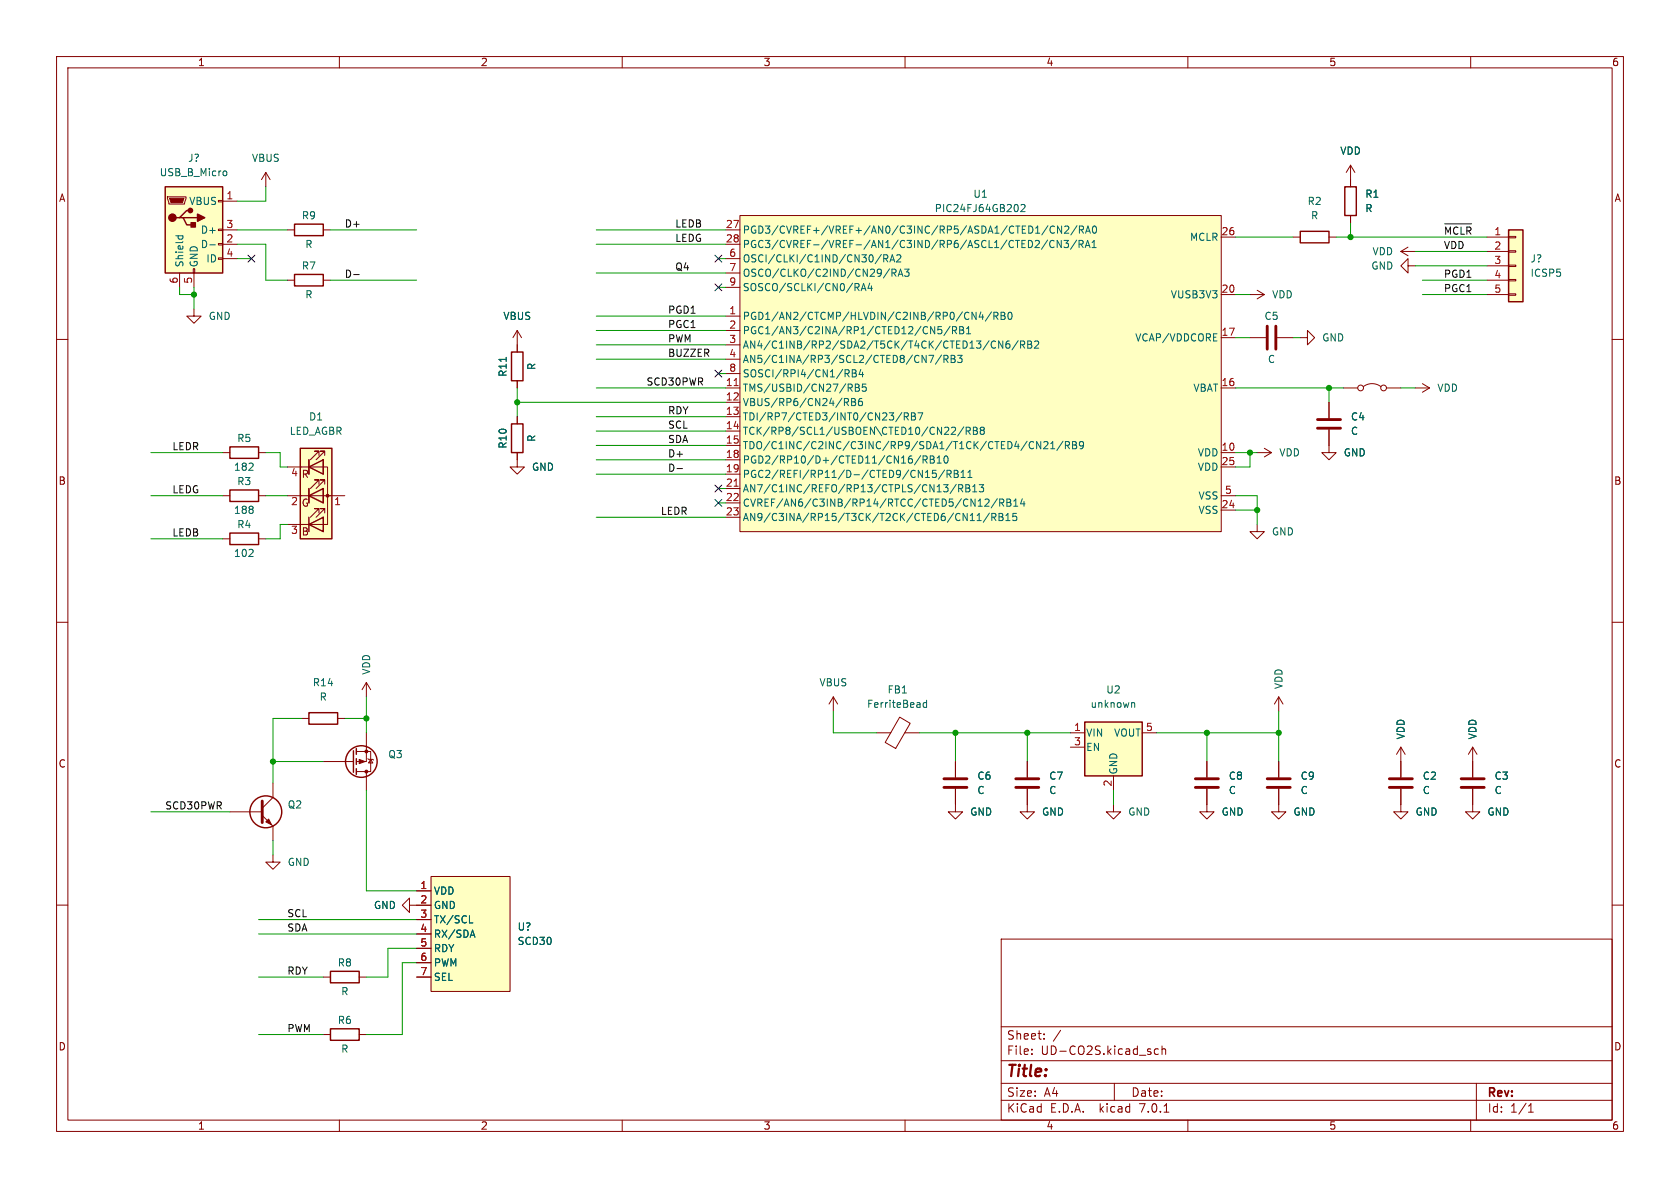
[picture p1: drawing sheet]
<svg xmlns="http://www.w3.org/2000/svg" width="297mm" height="210mm" viewBox="0 0 297 210" stroke-linecap="round" stroke-linejoin="round" font-family="sans-serif">
<g fill="none" stroke="#840000" stroke-width=".18">
<path d="M10 10h277v190h-277zM12 12h273v186h-273zM60 10v2M110 10v2M160 10v2M210 10v2M260 10v2M29.6 34.8h3.3v.3l-.3 1h-2.8zM38.6 35.4h.8v.3h-.8zM39.4 35.6h2.5M47 30.5l-.8 1.3M47 30.5v2.5"/>
<path d="M47 30.5l.8 1.3M130.8 38.1h85.1v55.9h-85.1zM238.8 29.2l-.8 1.3M238.8 29.2v3.8M238.8 38.1v1.3M238.8 29.2l.7 1.3M10 60h2M31.7 48.3v2.5M34.2 47.5h.2v.8h-.2zM34.3 54.6v1.3h1.3l-1.3 1.3-1.3-1.3h1.3M34.3 48.3v2.5M38.6 45.6h.8v.2h-.8z"/>
<path d="M38.6 43.1h.8v.2h-.8zM38.6 40.5h.8v.3h-.8zM39.4 40.6h2.5M39.4 43.2h2.5M39.4 45.7h2.5M50.8 49.5h1.3M50.8 40.6h1.3M57.1 49.5h1.3M57.1 40.6h1.3M91.4 58.4l-.7 1.3M91.4 58.4v3.8M91.4 58.4l.8 1.3"/>
<path d="M128.3 40.6h2.5M128.3 55.9h2.5M128.3 58.4h2.5M128.3 43.2h2.5M128.3 45.7h2.5M128.3 48.3h2.5M128.3 50.8h2.5M215.9 41.9h2.5M215.9 52.1h2.5M215.9 59.7h2.5M221 52.1h2.5M221 59.7h2.8"/>
<path d="M222.2 51.3l1.3 .8M223.5 52.1l-1.3 .7M225.8 59.7h2.8M228.6 41.9h1.3M229.9 59.7h1.2v-1.3l1.3 1.3-1.3 1.3v-1.3M234.9 41.9h1.3M247.6 44.5h2.6M247.6 44.5l1.3 .7M248.9 47v-1.3l-1.3 1.3 1.3 1.3v-1.3h1.3M248.9 43.7l-1.3 .8M262.9 41.9h3.8M262.9 44.5h3.8"/>
<path d="M262.9 47h3.8M262.9 49.5h3.8M262.9 52.1h3.8M266.7 51.9h1.3v.3h-1.3zM266.7 49.4h1.3v.3h-1.3zM266.7 46.9h1.3v.2h-1.3zM266.7 44.3h1.3v.3h-1.3zM266.7 41.8h1.3v.2h-1.3zM285 60h2M91.4 67.3v1.3M91.4 73.7v1.2M128.3 68.6h2.5"/>
<path d="M128.3 71.1h2.5M128.3 73.7h2.5M128.3 76.2h2.5M128.3 78.7h2.5M128.3 61h2.5M128.3 63.5h2.5M128.3 66h2.5M215.9 68.6h2.5M223.5 79.2l1.3 .8M234.9 75.9v4.1h1.3l-1.3 1.3-1.2-1.3h1.2M234.9 71.1v2.8M237.5 68.6h2.5"/>
<path d="M241 68.3a2.54 2.54 0 0 1 3.1 0M245.1 68.6h2.5M250.2 68.6h2.5M251.5 67.8l1.2 .8M252.7 68.6l-1.2 .7M39.4 80h1.2M39.4 87.6h1.2M39.4 95.3h1.2M45.7 80h1.3M45.7 87.6h1.3M45.7 95.3h1.3M50.8 82.6h7.1v10.1h-7.1"/>
<path d="M50.8 87.6h10.2M54.6 86.4v2.5M54.6 81.3v2.5M56.4 90.7v-.8h-.8h.8l-1.5 1.5M56.4 85.6v-.8h-.8h.8l-1.5 1.6M56.4 80.5v-.7h-.8h.8l-1.5 1.5M57.1 86.4v2.5zM57.1 86.4h.1M57.1 81.3v2.5zM57.1 81.3h.1M57.4 90.7v-.8h-.8h.8l-1.5 1.5M57.4 85.6v-.8h-.8h.8l-1.5 1.6"/>
<path d="M57.4 80.5v-.7h-.8h.8l-1.5 1.5M91.4 80v2.6h1.3l-1.3 1.2-1.2-1.2h1.2M128.3 81.3h2.5M128.3 83.8h2.5M128.3 86.4h2.5M128.3 88.9h2.5M128.3 91.4h2.5M215.9 80h2.5M215.9 90.2h2.5M215.9 82.6h2.5M215.9 87.6h2.5M222.2 92.7v1.3h1.3l-1.3 1.3-1.2-1.3h1.2"/>
<path d="M222.2 80h2.6M224.8 80l-1.3 .8M10 110h2M285 110h2M48.3 138.4v2.6l-1.9 1.9M53.3 127h1.3M57.1 134.6h5.4M59.7 127h1.3M63 132.8h2.5v3.6h-2.5M64.8 129.5v5.1h-1.8M64.8 120.7v2.5M64.8 136.4v3.3"/>
<path d="M64.8 120.7l-.8 1.2M64.8 120.7l.7 1.2M65 134.1l.2 .1h.7l.1 .2M65.5 134.2l.4 .7h-.7zM147.3 123.2l-.7 1.3M147.3 123.2v2.5M147.3 123.2l.8 1.3M154.9 129.5h2.6M159.1 126.8l1.8 1.1-2.6 4.4-1.8-1.1zM160 129.5h2.6M168.9 139.4v4.1h1.3l-1.3 1.3-1.3-1.3h1.3M168.9 134.6v2.8"/>
<path d="M181.6 139.4v4.1h1.3l-1.3 1.3-1.3-1.3h1.3M181.6 134.6v2.8M189.2 129.5h2.6M189.2 132.1h2.6M196.8 137.2v2.5M201.9 129.5h2.6M213.4 139.4v4.1h1.2l-1.2 1.3-1.3-1.3h1.3M213.4 134.6v2.8M226.1 139.4v4.1h1.2l-1.2 1.3-1.3-1.3h1.3M226.1 123.2v2.5M226.1 134.6v2.8M226.1 123.2l-.8 1.3"/>
<path d="M226.1 123.2l.7 1.3M247.6 139.4v4.1h1.3l-1.3 1.3-1.2-1.3h1.2M247.6 132.1v5.3M247.6 132.1l-.7 1.3M247.6 132.1l.8 1.3M260.3 139.4v4.1h1.3l-1.3 1.3-1.2-1.3h1.2M260.3 132.1l-.7 1.3M260.3 132.1v5.3M260.3 132.1l.8 1.3M10 160h2M40.6 143.5h5.8M46.4 144.1l1.9 2v2.5"/>
<path d="M48.3 151.1v1.3h1.2l-1.2 1.3-1.3-1.3h1.3M73.7 157.5h2.5M76.2 154.9h14v20.4h-14zM196.8 142.2v1.3h1.3l-1.3 1.3-1.2-1.3h1.2M285 160h2M57.1 172.7h1.3M63.5 172.7h1.3M72.4 160v-1.2l-1.3 1.2 1.3 1.3v-1.3h3.8M73.7 172.7h2.5M73.7 162.6h2.5M73.7 165.1h2.5M73.7 167.6h2.5"/>
<path d="M73.7 170.2h2.5M177 166h108v32h-108zM57.1 182.9h1.3M60 198v2M63.5 182.9h1.3M110 198v2M160 198v2M177 194.5h108M177 191.5h108M177 187.5h108M177 181.5h108M182.4 186.3v.1"/>
<path d="M182.4 185.5v.1M184.6 183.6v.1M184.6 182.8v.1M197 191.5v3M204.8 185.5l-.4-.1-.3 .3v.4l.1 .2h.6M205.4 185.5l.2-.1 .4 .1 .1 .9M205.4 184.9v1.5M205.8 196.6h.8M210 198v2M260 198v2M261 191.5v6.5M270.2 196.6h.9"/>
<path d="M270.2 195.5l.4-.4v1.5"/>
<circle cx="240.5" cy="68.6" r=".51"/>
<circle cx="244.6" cy="68.6" r=".51"/>
</g>
<g fill="none" stroke="#840000" stroke-width=".25">
<path d="M29.2 33h10.2v15.3h-10.2zM31.7 38.5h.7l.6 1.3h1.3M32.4 38.5h2.5M33.7 37.2h-.7l-1.3 1.3h-.6M52.1 39.6h5v2.1h-5zM237.7 33h2.1v5.1h-2.1zM52.1 48.5h5v2h-5zM229.9 40.9h5v2h-5zM266.7 40.6h2.5v12.7h-2.5zM40.6 79h5.1v2h-5.1zM53.1 79.2h5.6v16.1h-5.6zM90.4 74.9h2.1v5.1h-2.1z"/>
<path d="M90.4 62.2h2.1v5.1h-2.1zM40.6 94.2h5.1v2.1h-5.1zM40.6 86.6h5.1v2h-5.1zM54.6 92.7l2.5-1.3v2.6zM54.6 87.6l2.5-1.2v2.5zM54.6 82.6l2.5-1.3v2.5zM54.6 81.3v2.5M54.6 86.4v2.5M54.6 91.4v2.6M54.6 126h5.1v2h-5.1zM62.5 132.7v3.8M63 132.3v1.1"/>
<path d="M63 134.1v1M63 135.9v1M191.8 127.6h10.1v9.6h-10.1zM58.4 171.7h5.1v2h-5.1zM58.4 181.9h5.1v2h-5.1z"/>
<circle cx="63.9" cy="134.6" r="2.79"/>
<circle cx="47" cy="143.5" r="2.82"/>
</g>
<g fill="#840000" stroke="#840000" stroke-width=".18">
<path d="M63.5 134.2l1 .4-1 .4z"/>
<path d="M47 145.3l.5-.5 .5 1z"/>
<path d="M30 35.1h2.5l-.2 .7h-2.1z"/>
<circle cx="64.8" cy="132.8" r=".25"/>
<circle cx="64.8" cy="136.4" r=".25"/>
<circle cx="57.9" cy="87.6" r=".25"/>
</g>
<g fill="#ffffc2" stroke="#ffffc2" stroke-width=".18">
<path d="M266.7 40.6h2.5v12.7h-2.5z"/>
<path d="M191.8 127.6h10.1v9.6h-10.1z"/>
<path d="M76.2 154.9h14v20.4h-14z"/>
<path d="M130.8 38.1h85.1v55.9h-85.1z"/>
<path d="M53.1 79.2h5.6v16.1h-5.6z"/>
<path d="M29.2 33h10.2v15.3h-10.2z"/>
</g>
<g fill="none" stroke="#840000" stroke-width=".51">
<path d="M224 57.7v4M225.6 57.7v4M232.9 75.7h4.1M232.9 74.2h4.1M166.9 139.2h4M166.9 137.7h4M179.6 139.2h4M179.6 137.7h4M211.3 139.2h4.1M211.3 137.7h4.1M224 139.2h4.1M224 137.7h4.1"/>
<path d="M245.6 139.2h4.1M245.6 137.7h4.1M258.3 139.2h4.1M258.3 137.7h4.1M46.4 141.6v3.8"/>
</g>
<g fill="none" stroke="#006464" stroke-width=".18">
<path d="M39.7 30.2l.3 .1 .1 .2-.1 .4-.3 .2M180.5 36.3l.5-.2 .2 .4-.8 .9h.8M185.3 39.9l-1.1 1.6M187.7 40v1.2l-.7-1.2v1.2M190.4 39.9l-1.1 1.6M31.1 41.7h1.2M31.6 41.7l-.1 .3M32.3 41.7v.3M37.1 43.3h1M151.5 50.8l.4 .6M151.8 50.2v.5M152.2 51.4l.5-1.3 .4 1.3"/>
<path d="M152.4 51h.6M153.8 50.1l-.3 .9h.7M154.1 50.5v.9M155.8 45l-1.1 1.6M156.2 45.7l.6-.1 .2-.1-.1-.3-.7-.2v1.3M156.5 45.7l.5 .6M157.3 47.5l-1.1 1.7M157.3 46.3l.4-1.3 .5 1.3M157.4 45.9h.6M157.7 48.2h.6l.1-.2v-.3l-.7-.1v1.2M158 48.2l.4 .6M158.5 45.2l.5-.2 .3 .4-.8 .9h.8"/>
<path d="M158.8 48.8l.4-1.2 .4 1.2M158.9 48.5h.6M159.9 47.6h.8l-.4 .5 .3 .1v.5l-.1 .1-.6-.1M164.5 57.7l.7 1.3v-1.3M166.5 57.7h-.7v.6l.2-.1 .4 .1 .1 .2v.4l-.2 .1-.5-.1M168 57.7l-1.1 1.6M168.4 58.4l.6-.1 .1-.1v-.3l-.7-.2v1.3M168.7 58.4l.4 .6M169.7 57.7h.4l.2 .3-.2 .3 .2 .2 .1 .3-.3 .2h-.4zM169.7 58.3h.4M170.9 59h.7M170.9 58.1l.3-.4v1.3"/>
<path d="M171.8 55.2l.8 1.3v-1.3M173.4 55.1l-.3 .9h.8M173.7 55.6v.9M175.3 55.1l-1.1 1.7M175.7 55.9l.6-.1 .1-.2v-.3l-.7-.1v1.3M176 55.9l.4 .6M177 55.2h.4l.2 .2-.2 .4 .2 .1 .1 .3-.2 .3h-.5zM177 55.8h.4M178.3 55.3l.2-.1a.68 .68 0 0 1 .4 .6 .68 .68 0 0 1-.4 .7l-.2-.2-.1-.3zM183.2 42.5l.4 .1 .2 .3-.8 .9h.8M185.2 42.4l-1.1 1.7M186.4 42.6a.6 .6 0 0 0-.9 .4 .6 .6 0 0 0 .6 .8l.3-.2"/>
<path d="M186.4 40.1a.6 .6 0 0 0-.8 .4 .6 .6 0 0 0 .6 .7l.2-.1M187.6 42.5v1.3l-.7-1.3v1.3M188.1 42.5h.8l-.4 .5 .3 .1v.5l-.2 .2-.5-.2M188.2 40.1l.5-.1 .3 .3-.8 .9h.8M190.3 42.4l-1 1.7M190.8 43.2l.6-.1 .1-.2-.1-.3-.6-.1v1.3M190.8 40.6h.6l.2-.2-.1-.3-.7-.1v1.2M191.1 43.2l.4 .6M191.1 40.6l.5 .6M191.9 43.8l.4-1.3 .4 1.3M191.9 41.2l.4-1.2 .5 1.2M192 43.4h.6"/>
<path d="M192 40.9h.6M193.1 43.8h.7M193.1 42.9l.3-.4v1.3M193.2 40.1l.2-.1a.68 .68 0 0 1 .5 .6 .68 .68 0 0 1-.5 .6l-.2-.1-.1-.4zM149.3 70.4h.5l.2 .3-.1 .3-.6 .1M149.4 65.4h.5l.2 .2-.1 .4h-.6M149.6 71.1l.4 .6M149.7 66l.4 .6M150.2 68.6l.5 .6M150.4 67.9l.3 .2-.1 .3-.2 .2M150.5 70.4h.5l.2 .3-.2 .3 .2 .2 .1 .3-.3 .2h-.5zM150.5 71h.5"/>
<path d="M150.7 65.4h.4l.2 .2-.2 .4 .2 .1 .1 .3-.2 .2h-.5zM150.7 66h.4M151.2 67.9h.4l.3 .2-.3 .4 .3 .1v.3l-.2 .3h-.5zM151.2 68.5h.4M152.2 65.3l-.3 .9h.8M152.4 70.4l-.4 .1a.85 .85 0 0 0 0 1.2l.4-.1 .1-.4-.3-.3-.3 .1-.1 .2M152.5 65.8v.8M153.1 67.9h-.6l-.1 .6 .2-.1h.4l.1 .2v.4l-.2 .2-.5-.2M159.4 72.9l-1 1.7M159.9 73.6h.6l.1-.2-.1-.3-.6-.1v1.2M160.2 73.6l.4 .6M161.1 73h.5l.2 .2-.2 .4 .2 .1 .1 .3-.3 .2h-.5z"/>
<path d="M161.1 73.6h.5M162.3 73h.8l-.5 1.2M164.2 62.8h.9l-.6 1.3M166.5 62.8l-1.1 1.6M166.9 63.5l.6-.1 .1-.2-.1-.3-.6-.1v1.3M167.2 63.5l.4 .6M168.1 62.8h.5l.2 .3-.2 .3 .2 .1 .1 .3-.3 .3h-.5zM168.1 63.4h.5M168.4 75.5l.4 .1 .1 .3-.8 .9h.8M169.3 62.8h.8l-.4 .5 .3 .1v.6l-.2 .1-.5-.1M170.4 75.5l-1.1 1.6M170.8 76.2l.6-.1 .1-.2v-.3l-.7-.1v1.3"/>
<path d="M171.1 76.2l.4 .6M172.1 75.5h.4l.2 .3-.2 .3 .2 .1 .1 .3-.2 .3h-.5zM172.1 76.1h.4M173.5 76.1l-.2-.3 .2-.3h.3l.2 .3-.2 .3M173.5 76.1l-.2 .2v.2l.2 .3h.3l.2-.3v-.2l-.2-.2M173.5 76.1h.3M175.3 61.2l.3 .3 .4-.1M176 60.4l-.4-.1-.3 .3M177.3 60.3v1.2l-.7-1.2v1.2M178.4 60.3h-.3a.85 .85 0 0 0 0 1.2l.4-.1v-.4l-.2-.2h-.4l-.1 .2M180 60.2l-1.1 1.7M180.4 60.9h.6l.2-.2-.1-.3-.7-.1v1.2"/>
<path d="M180.7 60.9l.5 .6M181.7 60.3h.4l.3 .2-.3 .4 .3 .1v.3l-.2 .2h-.5zM181.7 60.9h.4M182.2 78.1h.3l.2 .1M182.7 79.2l-.2 .1h-.3M182.9 60.4l.5-.1 .2 .3-.8 .9h.8M184 78.1v1.2l-.7-1.2v1.2M184.5 78.2l.5-.1 .3 .3-.8 .9h.8M185.7 79.3h.8M185.7 78.4l.4-.3v1.2M187.9 78l-1.1 1.6M188.3 78.7h.7l.1-.2-.1-.3-.7-.1v1.2"/>
<path d="M188.6 78.7l.5 .6M189.6 78.1h.4l.3 .2-.3 .4 .3 .1v.3l-.2 .2h-.5zM189.6 78.7h.4M191.6 78.6l-.3 .2h-.4l-.1-.2 .1-.5h.4l.2 .1a.84 .84 0 0 1-.3 1.1h-.3M162.8 80.5l-1.1 1.7M163.2 81.3l.6-.1 .1-.2v-.3l-.7-.1v1.3M163.5 81.3l.4 .6M164.5 80.6h.4l.2 .2-.2 .4 .2 .1 .1 .3-.3 .3h-.4zM164.5 81.2h.4M165.5 83.1h-.6l-.1 .6 .2-.1 .4 .1 .1 .2v.4l-.2 .1-.5-.1M165.7 81.9h.7M165.7 81l.3-.4v1.3"/>
<path d="M166.8 85.7h.8l-.4 .5M167 80.7l.2-.1a.68 .68 0 0 1 .4 .6 .68 .68 0 0 1-.4 .7l-.2-.2-.1-.3zM167 83.1l-1.1 1.6M167.4 83.8l.6-.1 .1-.1v-.3l-.7-.2v1.3M167.5 86.3v.5M167.7 83.8l.4 .6M168.7 83.1h.4l.3 .3-.3 .3 .3 .2v.3l-.2 .2h-.5zM168.7 83.7h.4M169.1 85.6l-1.1 1.7M169.5 86.3h.6l.1-.2-.1-.3-.6-.1v1.2M169.8 86.3l.4 .6M169.9 84.4h.7"/>
<path d="M169.9 83.5l.4-.4v1.3M170.7 85.7h.5l.2 .2-.2 .4 .2 .1 .1 .3-.3 .2h-.5zM170.7 86.3h.5M171.1 84.4h.7M171.1 83.5l.4-.4v1.3M171.5 92h.8M172 86.9h.7M172 86l.3-.3v1.2M172.7 92h.8M172.7 91.1l.4-.3v1.2M173.1 85.7h.8l-.4 .5 .3 .1v.5l-.1 .1-.6-.1M174.1 88.3l.5-.1 .3 .4-.8 .9h.8"/>
<path d="M174.9 90.7l-1.1 1.6M175.3 91.4h.6l.2-.2-.1-.3-.7-.1v1.2M175.6 91.4l.5 .6M176.3 88.2l-1.1 1.6M176.6 90.8h.4l.3 .2-.3 .4 .3 .1v.3l-.2 .2h-.5zM176.6 91.4h.4M176.7 88.9l.6-.1 .2-.2-.1-.3-.7-.1v1.3M177 88.9l.5 .6M177.8 91.1l.4-.3v1.2M177.8 92h.7M178 88.2h.4l.3 .3-.3 .3 .3 .1v.3l-.2 .3h-.5zM178 88.8h.4"/>
<path d="M179.2 89.5h.7M179.2 88.6l.4-.4v1.3M179.7 90.8h-.6l-.1 .6 .2-.2 .4 .1 .2 .2-.1 .4-.2 .1-.5-.1M180.7 88.2l-.3 .9h.8M181 88.6v.9M163.8 124.3l-.4-.1-.2 .2 .1 .6h.5M163.8 123.8v1.2M200.2 124.2l.4 .2v.6M83 163.1h.6M83.5 164.4l.5 1.3"/>
</g>
<path d="M129.8 68.2h.7M129.8 86h.7" fill="none" stroke="#a90000" stroke-width=".18"/>
<g fill="#840000" stroke="#840000" stroke-width=".25">
<path d="M34.9 37.8l1.3 .7-1.3 .6z"/>
<path d="M33.8 39.4h.7v.7h-.7z"/>
<circle cx="30.5" cy="38.5" r=".63"/>
<circle cx="33.7" cy="37.2" r=".38"/>
</g>
<path d="M255.4 39.6h4.8M62.5 48.5h1M119.7 82.8h.9" fill="none" stroke="#0f0f0f" stroke-width=".18"/>
<g fill="none" stroke="#009600" stroke-width=".18">
<path d="M47 33v2.6h-5.1M238.8 39.4v2.5M31.7 50.8v1.3h2.6M34.3 50.8v3.8M41.9 45.7h2.5M41.9 40.6h8.9M41.9 43.2h5.1v6.3h3.8M58.4 40.6h15.3M58.4 49.5h15.3M105.4 40.6h22.9M105.4 43.2h22.9M105.4 55.9h22.9"/>
<path d="M105.4 58.4h22.9M105.4 48.3h22.9M127 45.7h1.3M127 50.8h1.3M218.4 52.1h2.6M218.4 41.9h10.2M218.4 59.7h2.6M228.6 59.7h1.3M236.2 41.9h26.7M250.2 47h12.7M250.2 44.5h12.7M251.5 52.1h11.4"/>
<path d="M251.5 49.5h11.4M91.4 71.1h36.9M91.4 68.6v5.1M105.4 61h22.9M105.4 76.2h22.9M105.4 68.6h22.9M105.4 73.7h22.9M105.4 63.5h22.9M105.4 78.7h22.9M127 66h1.3M218.4 68.6h19.1M234.9 68.6v2.5"/>
<path d="M247.6 68.6h2.6M26.7 95.3h12.7M26.7 87.6h12.7M26.7 80h12.7M47 87.6h3.8M47 80h2.5v2.6h1.3M50.8 92.7h-1.3v2.6h-2.5M105.4 83.8h22.9M105.4 81.3h22.9M105.4 91.4h22.9M127 88.9h1.3M127 86.4h1.3"/>
<path d="M218.4 87.6h3.8v5.1M218.4 90.2h3.8M218.4 80h3.8M221 80v2.6h-2.6M48.3 134.6h8.8M53.3 127h-5v11.4M61 127h3.8M64.8 123.2v6.3M64.8 139.7v17.8h8.9M147.3 125.7v3.8h7.6M162.6 129.5h26.6M168.9 129.5v5.1"/>
<path d="M181.6 129.5v5.1M196.8 139.7v2.5M204.5 129.5h21.6M213.4 129.5v5.1M226.1 125.7v8.9M26.7 143.5h13.9M48.3 148.6v2.5M45.7 172.7h11.4M45.7 165.1h28M45.7 162.6h28M73.7 167.6h-5.1v5.1h-3.8M73.7 170.2h-2.6v12.7h-6.3"/>
<path d="M45.7 182.9h11.4"/>
</g>
<path d="M43.8 45.1l1.3 1.2M45.1 45.1l-1.3 1.2M126.4 45.1l1.2 1.2M126.4 50.2l1.2 1.2M127.6 45.1l-1.2 1.2M127.6 50.2l-1.2 1.2M126.4 65.4l1.2 1.2M127.6 65.4l-1.2 1.2M126.4 85.8l1.2 1.2M126.4 88.3l1.2 1.2M127.6 85.8l-1.2 1.2M127.6 88.3l-1.2 1.2" fill="none" stroke="#000084" stroke-width=".18"/>
<g fill="#009600" stroke="#009600" stroke-width=".18">
<circle cx="64.8" cy="127" r=".46"/>
<circle cx="48.3" cy="134.6" r=".46"/>
<circle cx="213.4" cy="129.5" r=".46"/>
<circle cx="226.1" cy="129.5" r=".46"/>
<circle cx="181.6" cy="129.5" r=".46"/>
<circle cx="222.2" cy="90.2" r=".46"/>
<circle cx="168.9" cy="129.5" r=".46"/>
<circle cx="221" cy="80" r=".46"/>
<circle cx="91.4" cy="71.1" r=".46"/>
<circle cx="34.3" cy="52.1" r=".46"/>
<circle cx="238.8" cy="41.9" r=".46"/>
<circle cx="234.9" cy="68.6" r=".46"/>
</g>
<text font-size="2.8" fill="#840000" x="178" y="190.8">Title:</text>
<g font-size="2.1" fill="#840000">
<text x="178" y="183.9">Sheet:</text>
<text x="186.2" y="183.9">/</text>
<text x="178" y="186.6">File:</text>
<text x="184" y="186.6">UD-CO2S.kicad_sch</text>
<text x="178" y="196.8">KiCad</text>
<text x="178" y="194">Size:</text>
<text x="184.6" y="194">A4</text>
<text x="185.7" y="196.8">E.D.A.</text>
<text x="194.4" y="196.8">kicad</text>
<text x="200" y="194">Date:</text>
<text x="201.5" y="196.8">7.0.1</text>
<text x="263" y="194.2">Rev:</text>
<text x="263" y="196.8">Id:</text>
<text x="267" y="196.8">1/1</text>
</g>
<g font-size="1.8" fill="#840000">
<text x="35" y="11.8">1</text>
<text x="85" y="11.8">2</text>
<text x="135" y="11.8">3</text>
<text x="185" y="11.8">4</text>
<text x="235" y="11.8">5</text>
<text x="285" y="11.8">6</text>
<text x="10.4" y="35.8">A</text>
<text x="285.4" y="35.8">A</text>
<text x="10.3" y="85.8">B</text>
<text x="53.3" y="89.7">G</text>
<text x="53.3" y="84.7">R</text>
<text x="285.3" y="85.8">B</text>
<text x="53.3" y="94.8">B</text>
<text x="10.3" y="135.8">C</text>
<text x="285.3" y="135.8">C</text>
<text x="10.3" y="185.8">D</text>
<text x="285.3" y="185.8">D</text>
<text x="35" y="199.8">1</text>
<text x="85" y="199.8">2</text>
<text x="135" y="199.8">3</text>
<text x="185" y="199.8">4</text>
<text x="235" y="199.8">5</text>
<text x="285" y="199.8">6</text>
</g>
<g font-size="1.8" fill="#006464">
<text x="33.2" y="28.8">J?</text>
<text x="44.5" y="28.8">VBUS</text>
<text x="236.9" y="27.5">VDD</text>
<text x="28.2" y="31.3">USB_B_Micro</text>
<text x="172" y="35.1">U1</text>
<text x="241.3" y="35.1">R1</text>
<text x="33.3" y="36.4">VBUS</text>
<text x="35.4" y="41.5">D+</text>
<text x="53.3" y="38.9">R9</text>
<text x="131.3" y="41.5">PGD3/CVREF+/VREF+/AN0/C3INC/RP5/ASDA1/CTED1/CN2/RA0</text>
<text x="165.2" y="37.7">PIC24FJ64GB202</text>
<text x="231.1" y="36.4">R2</text>
<text x="231.7" y="38.9">R</text>
<text x="241.3" y="37.7">R</text>
<text x="32.6" y="47.2" transform="rotate(-90 32.6 47.2)">Shield</text>
<text x="35.1" y="47.2" transform="rotate(-90 35.1 47.2)">GND</text>
<text x="35.4" y="44">D-</text>
<text x="36.4" y="46.5">ID</text>
<text x="53.3" y="47.8">R7</text>
<text x="53.9" y="44">R</text>
<text x="131.3" y="44">PGC3/CVREF-/VREF-/AN1/C3IND/RP6/ASCL1/CTED2/CN3/RA1</text>
<text x="131.3" y="46.5">OSCI/CLKI/C1IND/CN30/RA2</text>
<text x="210.2" y="42.7">MCLR</text>
<text x="242.4" y="47.8">GND</text>
<text x="242.6" y="45.3">VDD</text>
<text x="270.5" y="46.5">J?</text>
<text x="53.9" y="52.9">R</text>
<text x="131.3" y="49.1">OSCO/CLKO/C2IND/CN29/RA3</text>
<text x="131.3" y="51.6">SOSCO/SCLKI/CN0/RA4</text>
<text x="206.9" y="52.9">VUSB3V3</text>
<text x="224.8" y="52.9">VDD</text>
<text x="270.5" y="49.1">ICSP5</text>
<text x="36.8" y="56.7">GND</text>
<text x="88.9" y="56.7">VBUS</text>
<text x="131.3" y="56.7">PGD1/AN2/CTCMP/HLVDIN/C2INB/RP0/CN4/RB0</text>
<text x="131.3" y="59.2">PGC1/AN3/C2INA/RP1/CTED12/CN5/RB1</text>
<text x="223.5" y="56.7">C5</text>
<text x="94.8" y="65.5" transform="rotate(-90 94.8 65.5)">R</text>
<text x="131.3" y="61.8">AN4/C1INB/RP2/SDA2/T5CK/T4CK/CTED13/CN6/RB2</text>
<text x="131.3" y="64.3">AN5/C1INA/RP3/SCL2/CTED8/CN7/RB3</text>
<text x="200.6" y="60.5">VCAP/VDDCORE</text>
<text x="224.1" y="64.3">C</text>
<text x="233.7" y="60.5">GND</text>
<text x="89.7" y="66.7" transform="rotate(-90 89.7 66.7)">R11</text>
<text x="131.3" y="69.4">TMS/USBID/CN27/RB5</text>
<text x="131.3" y="71.9">VBUS/RP6/CN24/RB6</text>
<text x="131.3" y="66.9">SOSCI/RPI4/CN1/RB4</text>
<text x="210.9" y="69.4">VBAT</text>
<text x="254" y="69.4">VDD</text>
<text x="51.2" y="77">LED_AGBR</text>
<text x="54.6" y="74.5">D1</text>
<text x="131.3" y="74.5">TDI/RP7/CTED3/INT0/CN23/RB7</text>
<text x="131.3" y="77">TCK/RP8/SCL1/USBOEN\CTED10/CN22/RB8</text>
<text x="238.8" y="74.5">C4</text>
<text x="238.8" y="77">C</text>
<text x="41.3" y="83.4">182</text>
<text x="41.9" y="78.3">R5</text>
<text x="89.7" y="79.4" transform="rotate(-90 89.7 79.4)">R10</text>
<text x="94" y="83.4">GND</text>
<text x="94.8" y="78.2" transform="rotate(-90 94.8 78.2)">R</text>
<text x="131.3" y="79.6">TDO/C1INC/C2INC/C3INC/RP9/SDA1/T1CK/CTED4/CN21/RB9</text>
<text x="131.3" y="82.1">PGD2/RP10/D+/CTED11/CN16/RB10</text>
<text x="211.6" y="80.8">VDD</text>
<text x="211.6" y="83.4">VDD</text>
<text x="226.1" y="80.8">VDD</text>
<text x="237.5" y="80.8">GND</text>
<text x="41.9" y="85.9">R3</text>
<text x="131.3" y="84.6">PGC2/REFI/RP11/D-/CTED9/CN15/RB11</text>
<text x="131.3" y="87.2">AN7/C1INC/REFO/RP13/CTPLS/CN13/RB13</text>
<text x="131.3" y="89.7">CVREF/AN6/C3INB/RP14/RTCC/CTED5/CN12/RB14</text>
<text x="211.8" y="88.5">VSS</text>
<text x="41.3" y="91">188</text>
<text x="41.9" y="93.5">R4</text>
<text x="131.3" y="92.3">AN9/C3INA/RP15/T3CK/T2CK/CTED6/CN11/RB15</text>
<text x="211.8" y="91">VSS</text>
<text x="224.8" y="94.8">GND</text>
<text x="41.3" y="98.6">102</text>
<text x="65.6" y="119.3" transform="rotate(-90 65.6 119.3)">VDD</text>
<text x="55.2" y="121.5">R14</text>
<text x="56.5" y="124">R</text>
<text x="144.8" y="121.5">VBUS</text>
<text x="153.2" y="125.3">FerriteBead</text>
<text x="156.9" y="122.7">FB1</text>
<text x="192.7" y="125.3">unknown</text>
<text x="195.5" y="122.7">U2</text>
<text x="226.9" y="121.9" transform="rotate(-90 226.9 121.9)">VDD</text>
<text x="192" y="130.4">VIN</text>
<text x="196.8" y="130.4">VOUT</text>
<text x="248.5" y="130.8" transform="rotate(-90 248.5 130.8)">VDD</text>
<text x="261.2" y="130.8" transform="rotate(-90 261.2 130.8)">VDD</text>
<text x="68.6" y="134.2">Q3</text>
<text x="172.7" y="138">C6</text>
<text x="185.4" y="138">C7</text>
<text x="192" y="132.9">EN</text>
<text x="197.7" y="136.9" transform="rotate(-90 197.7 136.9)">GND</text>
<text x="217.2" y="138">C8</text>
<text x="229.9" y="138">C9</text>
<text x="251.5" y="138">C2</text>
<text x="264.2" y="138">C3</text>
<text x="50.8" y="143.1">Q2</text>
<text x="172.7" y="140.5">C</text>
<text x="185.4" y="140.5">C</text>
<text x="217.2" y="140.5">C</text>
<text x="229.9" y="140.5">C</text>
<text x="251.5" y="140.5">C</text>
<text x="264.2" y="140.5">C</text>
<text x="171.5" y="144.3">GND</text>
<text x="184.2" y="144.3">GND</text>
<text x="199.4" y="144.3">GND</text>
<text x="215.9" y="144.3">GND</text>
<text x="228.6" y="144.3">GND</text>
<text x="250.2" y="144.3">GND</text>
<text x="262.9" y="144.3">GND</text>
<text x="50.8" y="153.2">GND</text>
<text x="66" y="160.8">GND</text>
<text x="76.7" y="158.3">VDD</text>
<text x="76.7" y="160.8">GND</text>
<text x="76.7" y="163.4">TX/SCL</text>
<text x="76.7" y="165.9">RX/SDA</text>
<text x="91.4" y="164.7">U?</text>
<text x="91.4" y="167.2">SCD30</text>
<text x="59.7" y="171">R8</text>
<text x="76.7" y="168.5">RDY</text>
<text x="76.7" y="171">PWM</text>
<text x="76.7" y="173.5">SEL</text>
<text x="60.3" y="176.1">R</text>
<text x="59.7" y="181.2">R6</text>
<text x="60.3" y="186.2">R</text>
</g>
<g font-size="1.8" fill="#a90000">
<text x="40" y="35.3">1</text>
<text x="40" y="40.4">3</text>
<text x="128.3" y="40.4">27</text>
<text x="215.9" y="41.7">26</text>
<text x="264.1" y="41.7">1</text>
<text x="40" y="42.9">2</text>
<text x="40" y="45.5">4</text>
<text x="128.3" y="42.9">28</text>
<text x="128.9" y="45.5">6</text>
<text x="264.1" y="44.2">2</text>
<text x="264.1" y="46.7">3</text>
<text x="31.5" y="50.2" transform="rotate(-90 31.5 50.2)">6</text>
<text x="34" y="50.2" transform="rotate(-90 34 50.2)">5</text>
<text x="128.9" y="48">7</text>
<text x="128.9" y="50.5">9</text>
<text x="215.9" y="51.8">20</text>
<text x="264.1" y="49.3">4</text>
<text x="264.1" y="51.8">5</text>
<text x="128.9" y="55.6">1</text>
<text x="128.9" y="58.2">2</text>
<text x="215.9" y="59.4">17</text>
<text x="128.9" y="60.7">3</text>
<text x="128.9" y="63.2">4</text>
<text x="128.9" y="65.8">8</text>
<text x="128.3" y="68.3">11</text>
<text x="128.3" y="70.9">12</text>
<text x="215.9" y="68.3">16</text>
<text x="128.3" y="73.4">13</text>
<text x="128.3" y="75.9">14</text>
<text x="128.3" y="78.5">15</text>
<text x="128.3" y="81">18</text>
<text x="128.3" y="83.6">19</text>
<text x="215.9" y="79.8">10</text>
<text x="215.9" y="82.3">25</text>
<text x="51.4" y="89.5">2</text>
<text x="51.4" y="84.5">4</text>
<text x="59" y="89.5">1</text>
<text x="128.3" y="86.1">21</text>
<text x="128.3" y="88.6">22</text>
<text x="215.9" y="89.9">24</text>
<text x="216.5" y="87.4">5</text>
<text x="51.4" y="94.6">3</text>
<text x="128.3" y="91.2">23</text>
<text x="189.8" y="129.3">1</text>
<text x="189.8" y="131.8">3</text>
<text x="202.5" y="129.3">5</text>
<text x="196.6" y="139.1" transform="rotate(-90 196.6 139.1)">2</text>
<text x="74.3" y="157.2">1</text>
<text x="74.3" y="159.8">2</text>
<text x="74.3" y="162.3">3</text>
<text x="74.3" y="164.8">4</text>
<text x="74.3" y="167.4">5</text>
<text x="74.3" y="169.9">6</text>
<text x="74.3" y="172.5">7</text>
</g>
<g font-size="1.8" fill="#0f0f0f">
<text x="61" y="40.3">D+</text>
<text x="119.4" y="40.3">LEDB</text>
<text x="255.3" y="41.6">~{MCLR}</text>
<text x="119.4" y="42.8">LEDG</text>
<text x="119.4" y="47.9">Q4</text>
<text x="255.3" y="44.1">VDD</text>
<text x="61" y="49.2">D-</text>
<text x="255.3" y="51.7">PGC1</text>
<text x="255.3" y="49.2">PGD1</text>
<text x="118.1" y="58.1">PGC1</text>
<text x="118.1" y="55.5">PGD1</text>
<text x="118.1" y="60.6">PWM</text>
<text x="118.1" y="63.2">BUZZER</text>
<text x="114.3" y="68.2">SCD30PWR</text>
<text x="118.1" y="75.9">SCL</text>
<text x="118.1" y="73.3">RDY</text>
<text x="30.5" y="79.7">LEDR</text>
<text x="118.1" y="83.5">D-</text>
<text x="118.1" y="78.4">SDA</text>
<text x="118.1" y="80.9">D+</text>
<text x="30.5" y="87.3">LEDG</text>
<text x="30.5" y="94.9">LEDB</text>
<text x="116.8" y="91.1">LEDR</text>
<text x="29.2" y="143.2">SCD30PWR</text>
<text x="50.8" y="164.8">SDA</text>
<text x="50.8" y="162.2">SCL</text>
<text x="50.8" y="172.4">RDY</text>
<text x="50.8" y="182.5">PWM</text>
</g>
</svg>
